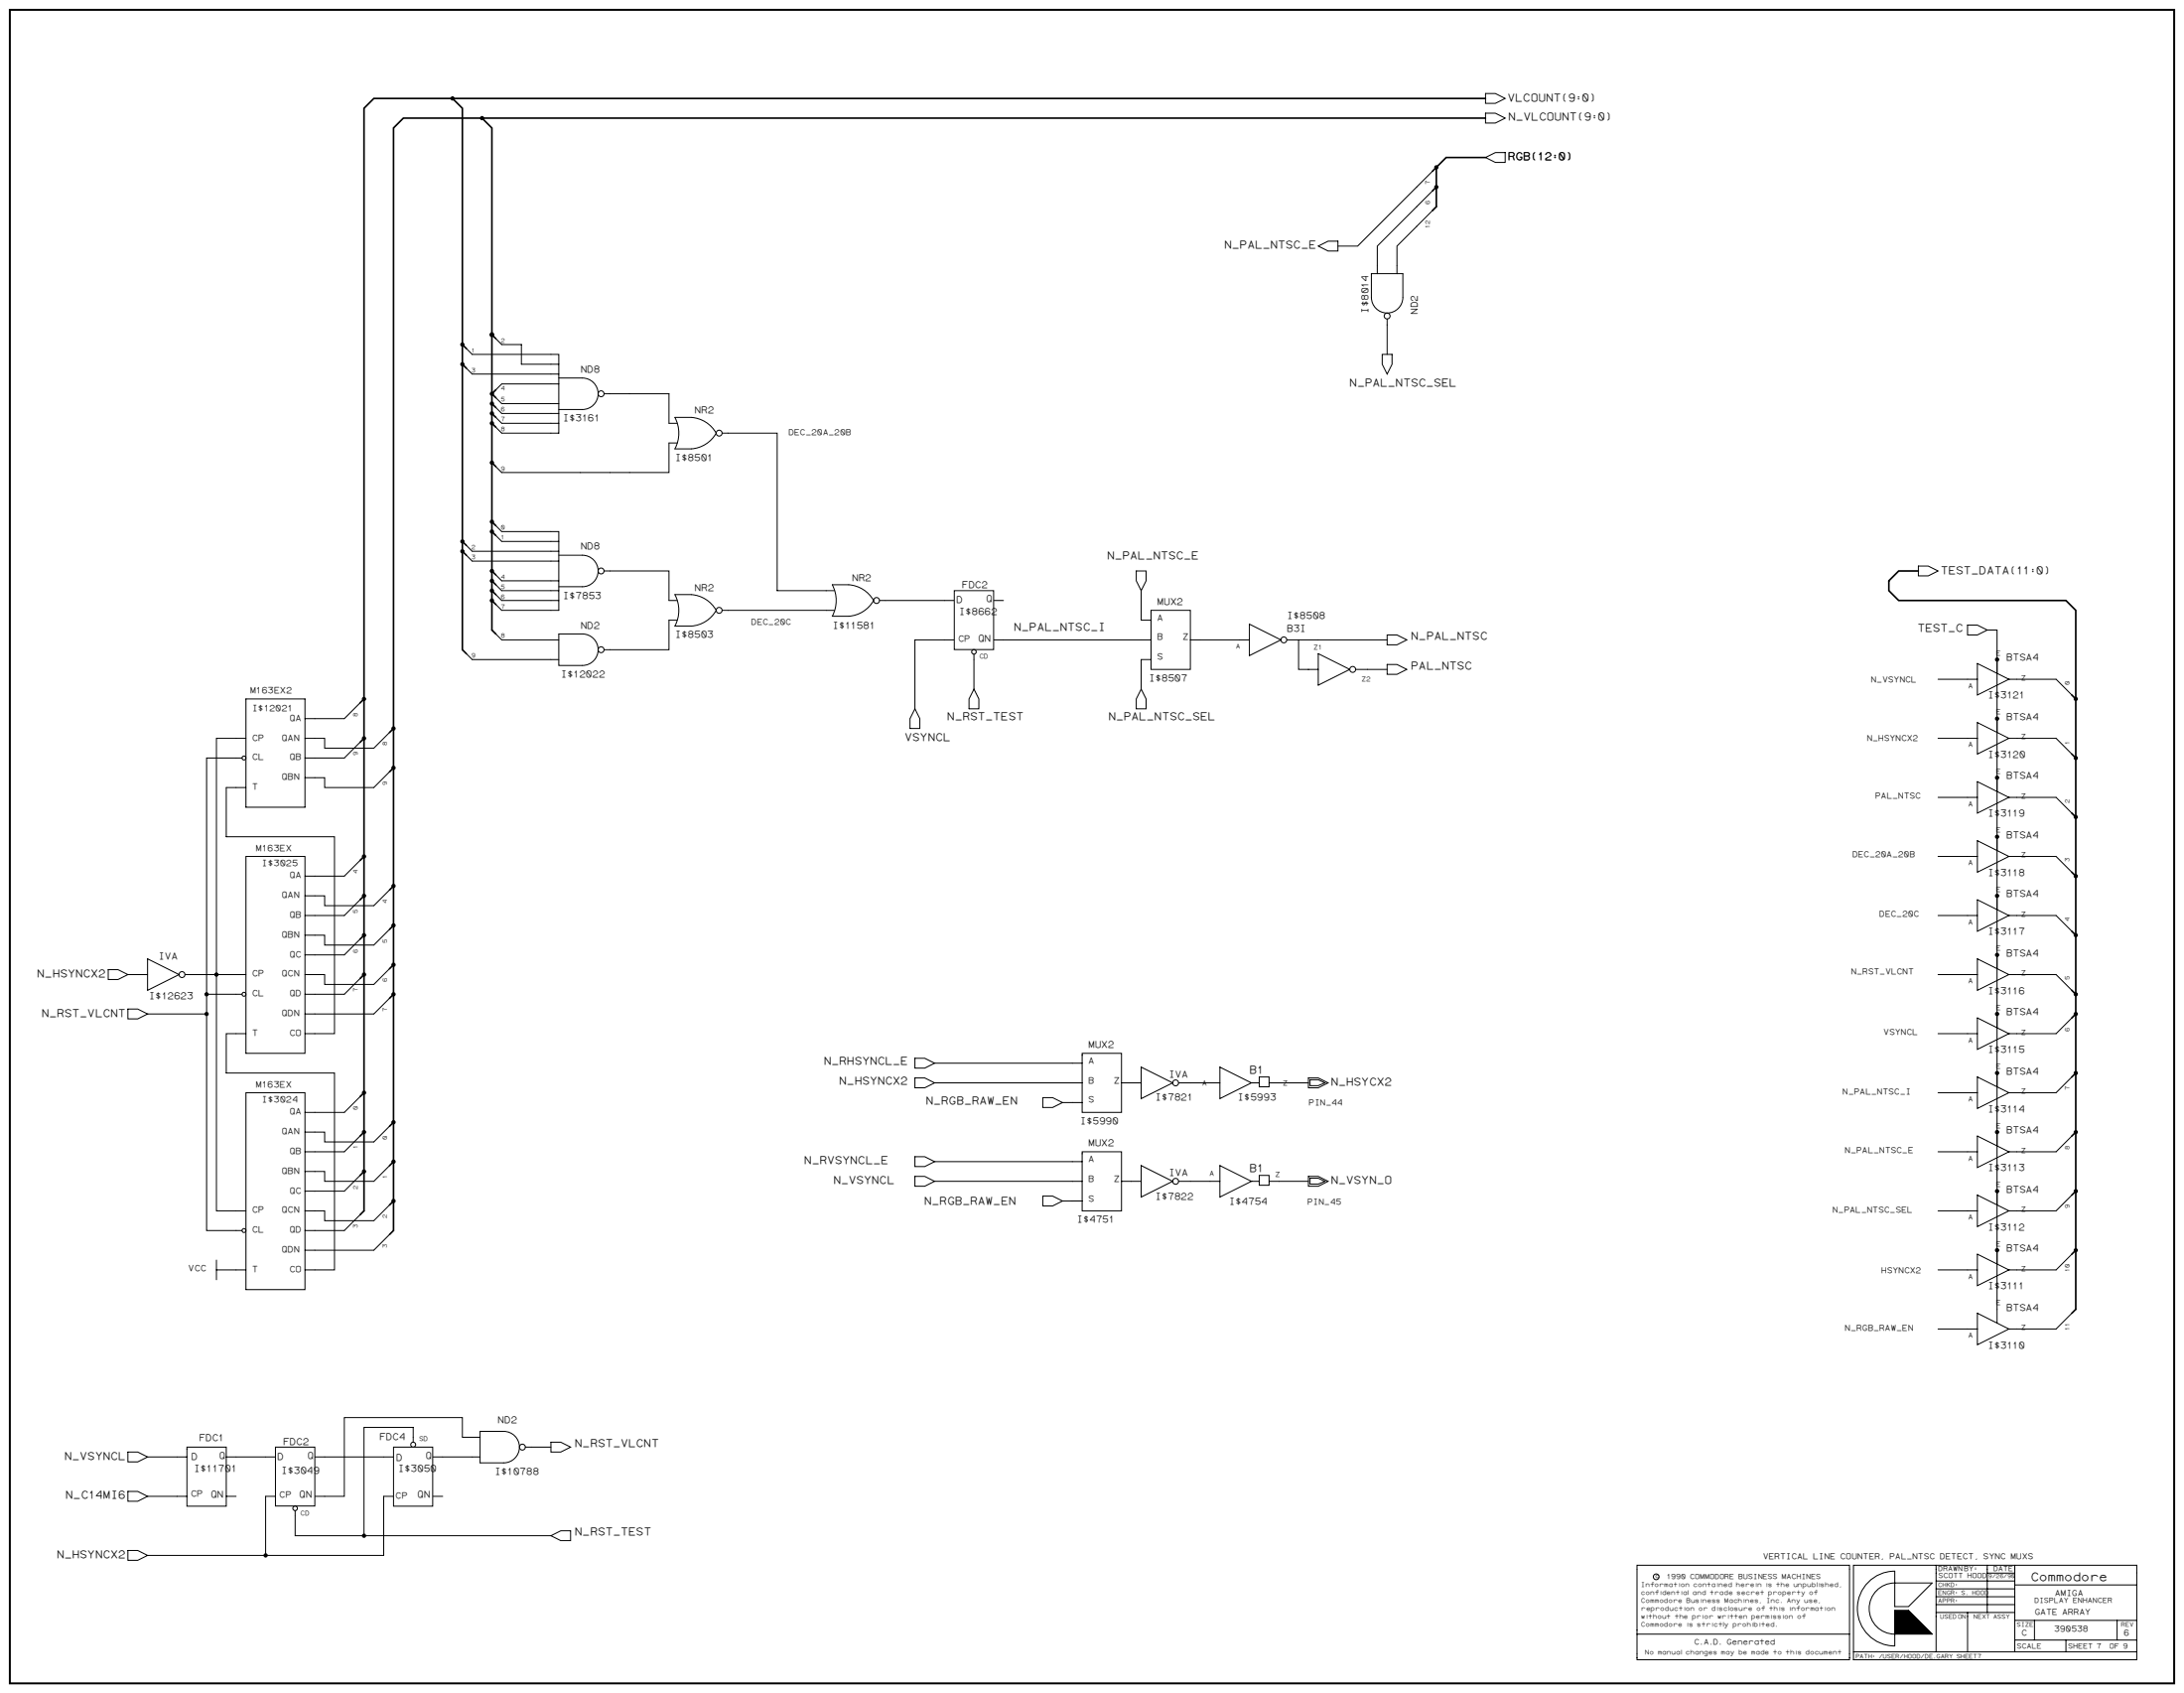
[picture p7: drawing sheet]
<svg xmlns="http://www.w3.org/2000/svg" width="1189mm" height="921mm" viewBox="0 0 1189 921" stroke-linecap="round" stroke-linejoin="round" font-family="sans-serif">
<path d="M5 5h1179v911h-1179z" fill="none" stroke="#fff" stroke-width=".54"/>
<path d="M5 5h1179v911h-1179z" fill="none" stroke="#000" stroke-width="1.1"/>
<g fill="none" stroke="#000" stroke-width=".54">
<path d="M771 112l-21 22v11M771 102l-32 32h-11M771 123l-11 11v11M755 177v16M257 193h43M273 187h11v11h16M257 204h43M273 209h27M273 220h27M332 214h32v16M273 236h27M273 225h27"/>
<path d="M273 230h27M396 236h27v85h31M364 241v16h-91l-3-3M257 300h43M273 289h27M273 295h27M257 305h43M273 316h27M332 311h32v16M453 318h9a17 17 0 0 1 14 9 17 17 0 0 1-14 8h-9a18 18 0 0 0 0-17zM273 327h27M273 321h27"/>
<path d="M273 332h27M364 337v16h-35M396 332h58M479 327h35M621 321v16M257 359h47M273 348h31M304 345h13a9 9 0 0 1 9 8 9 9 0 0 1-9 9h-13zM514 348h-16v38M530 359v16M546 348h75M621 359v16"/>
<path d="M653 348h22M718 348h37M1082 343h5v369M744 364h11M1055 370h16M1098 370h21M134 380h32v59h-32zM196 382l-9 9h-21M132 412h-20v257h20M134 402h-16v257h16M166 402h11v5h27M166 412h21"/>
<path d="M1055 402h16M1098 402h21M134 428h-11v27h59v107h-11M166 423h11v5h27M1055 434h16M1098 434h21M196 468l-9 9h-16M1055 466h16M1098 466h21M196 490l-9 8h-16M212 484l-8 9h-27v-6h-6M1055 498h16"/>
<path d="M1098 498h21M196 511l-9 9h-16M212 506l-8 8h-27v-5h-6M59 528h5l6 2-6 3h-5zM70 530h10M80 522l17 8-17 9zM101 530h28M196 532l-9 9h-16M212 527l-8 9h-27v-6h-6M1055 530h16M1098 530h21M70 549h5l5 3-5 2h-5z"/>
<path d="M80 552h32M112 541h17M212 543l-8 9h-33M129 562h-6v22h59v107h-16M509 578h75M1055 562h16M1098 562h21M134 595h32v107h-32zM196 597l-9 8h-21M509 589h75M578 600h6M648 589h11"/>
<path d="M696 589h16M1055 595h16M1098 595h21M196 618l-9 9h-21M212 613l-8 8h-27v-5h-11M196 640l-9 8h-21M212 634l-8 9h-27v-6h-11M509 632h75M1055 627h16M1098 627h21M212 656l-8 8h-27v-5h-11M509 643h75"/>
<path d="M578 653h6M648 643h11M696 643h16M1055 659h16M1098 659h21M196 661l-9 8h-21M212 672l-8 8h-38M118 691h16M118 686v10M1055 691h16M1098 691h21M1055 723h16"/>
<path d="M1098 723h21M80 793h22M102 787h21v32h-21zM123 793h27M171 793h38M225 782v-5h-27v59h102M241 793h16M257 782h-5v-11h-65v43h-16M289 787h11M80 814h22M123 814h6M150 814h-5v32"/>
<path d="M209 814v32h-129M161 825v11h37M891 889v14h116v-51h-116v37h116"/>
<circle cx="246" cy="54" r=".9"/>
<circle cx="262" cy="64" r=".9"/>
<circle cx="782" cy="91" r=".9"/>
<circle cx="782" cy="102" r=".9"/>
<circle cx="252" cy="198" r=".9"/>
<circle cx="252" cy="187" r=".9"/>
<circle cx="268" cy="220" r=".9"/>
<circle cx="268" cy="214" r=".9"/>
<circle cx="268" cy="225" r=".9"/>
<circle cx="268" cy="230" r=".9"/>
<circle cx="268" cy="252" r=".9"/>
<circle cx="252" cy="300" r=".9"/>
<circle cx="252" cy="295" r=".9"/>
<circle cx="268" cy="289" r=".9"/>
<circle cx="268" cy="284" r=".9"/>
<circle cx="268" cy="316" r=".9"/>
<circle cx="268" cy="311" r=".9"/>
<circle cx="268" cy="327" r=".9"/>
<circle cx="268" cy="321" r=".9"/>
<circle cx="477" cy="327" r="1.6"/>
<circle cx="327" cy="353" r="1.6"/>
<circle cx="1087" cy="359" r=".9"/>
<circle cx="198" cy="380" r=".9"/>
<circle cx="214" cy="396" r=".9"/>
<circle cx="1087" cy="391" r=".9"/>
<circle cx="1130" cy="380" r=".9"/>
<circle cx="133" cy="412" r="1.1"/>
<circle cx="198" cy="402" r=".9"/>
<circle cx="214" cy="418" r=".9"/>
<circle cx="1130" cy="412" r=".9"/>
<circle cx="1087" cy="423" r=".9"/>
<circle cx="1087" cy="455" r=".9"/>
<circle cx="1130" cy="445" r=".9"/>
<circle cx="198" cy="466" r=".9"/>
<circle cx="1130" cy="477" r=".9"/>
<circle cx="198" cy="487" r=".9"/>
<circle cx="214" cy="482" r=".9"/>
<circle cx="1087" cy="487" r=".9"/>
<circle cx="198" cy="509" r=".9"/>
<circle cx="214" cy="503" r=".9"/>
<circle cx="1087" cy="520" r=".9"/>
<circle cx="1130" cy="509" r=".9"/>
<circle cx="99" cy="530" r="1.6"/>
<circle cx="118" cy="530" r=".9"/>
<circle cx="198" cy="530" r=".9"/>
<circle cx="214" cy="525" r=".9"/>
<circle cx="112" cy="552" r=".9"/>
<circle cx="112" cy="541" r=".9"/>
<circle cx="214" cy="541" r=".9"/>
<circle cx="1087" cy="552" r=".9"/>
<circle cx="1130" cy="552" r=".9"/>
<circle cx="1130" cy="541" r=".9"/>
<circle cx="198" cy="595" r=".9"/>
<circle cx="1087" cy="584" r=".9"/>
<circle cx="1130" cy="584" r=".9"/>
<circle cx="198" cy="616" r=".9"/>
<circle cx="214" cy="611" r=".9"/>
<circle cx="1087" cy="616" r=".9"/>
<circle cx="1130" cy="616" r=".9"/>
<circle cx="198" cy="637" r=".9"/>
<circle cx="214" cy="632" r=".9"/>
<circle cx="214" cy="653" r=".9"/>
<circle cx="1087" cy="648" r=".9"/>
<circle cx="1130" cy="648" r=".9"/>
<circle cx="133" cy="669" r="1.1"/>
<circle cx="1087" cy="680" r=".9"/>
<circle cx="1130" cy="680" r=".9"/>
<circle cx="198" cy="836" r=".9"/>
<circle cx="145" cy="846" r=".9"/>
<circle cx="902" cy="858" r="1.6"/>
</g>
<g fill="#000">
<circle cx="246" cy="54" r=".9"/>
<circle cx="262" cy="64" r=".9"/>
<circle cx="782" cy="91" r=".9"/>
<circle cx="782" cy="102" r=".9"/>
<circle cx="252" cy="198" r=".9"/>
<circle cx="252" cy="187" r=".9"/>
<circle cx="268" cy="182" r=".9"/>
<circle cx="268" cy="214" r=".9"/>
<circle cx="268" cy="220" r=".9"/>
<circle cx="268" cy="225" r=".9"/>
<circle cx="268" cy="230" r=".9"/>
<circle cx="268" cy="252" r=".9"/>
<circle cx="252" cy="300" r=".9"/>
<circle cx="252" cy="295" r=".9"/>
<circle cx="268" cy="289" r=".9"/>
<circle cx="268" cy="284" r=".9"/>
<circle cx="268" cy="316" r=".9"/>
<circle cx="268" cy="311" r=".9"/>
<circle cx="268" cy="327" r=".9"/>
<circle cx="268" cy="321" r=".9"/>
<circle cx="1087" cy="359" r=".9"/>
<circle cx="198" cy="380" r=".9"/>
<circle cx="214" cy="396" r=".9"/>
<circle cx="1087" cy="391" r=".9"/>
<circle cx="1130" cy="380" r=".9"/>
<circle cx="198" cy="402" r=".9"/>
<circle cx="214" cy="418" r=".9"/>
<circle cx="1130" cy="412" r=".9"/>
<circle cx="1087" cy="423" r=".9"/>
<circle cx="1087" cy="455" r=".9"/>
<circle cx="1130" cy="445" r=".9"/>
<circle cx="198" cy="466" r=".9"/>
<circle cx="1130" cy="477" r=".9"/>
<circle cx="198" cy="487" r=".9"/>
<circle cx="214" cy="482" r=".9"/>
<circle cx="1087" cy="487" r=".9"/>
<circle cx="198" cy="509" r=".9"/>
<circle cx="214" cy="503" r=".9"/>
<circle cx="1087" cy="520" r=".9"/>
<circle cx="1130" cy="509" r=".9"/>
<circle cx="118" cy="530" r=".9"/>
<circle cx="198" cy="530" r=".9"/>
<circle cx="214" cy="525" r=".9"/>
<circle cx="112" cy="552" r=".9"/>
<circle cx="112" cy="541" r=".9"/>
<circle cx="214" cy="541" r=".9"/>
<circle cx="1087" cy="552" r=".9"/>
<circle cx="1130" cy="552" r=".9"/>
<circle cx="1130" cy="541" r=".9"/>
<circle cx="198" cy="595" r=".9"/>
<circle cx="1087" cy="584" r=".9"/>
<circle cx="1130" cy="584" r=".9"/>
<circle cx="198" cy="616" r=".9"/>
<circle cx="214" cy="611" r=".9"/>
<circle cx="1087" cy="616" r=".9"/>
<circle cx="1130" cy="616" r=".9"/>
<circle cx="198" cy="637" r=".9"/>
<circle cx="214" cy="632" r=".9"/>
<circle cx="214" cy="653" r=".9"/>
<circle cx="1087" cy="648" r=".9"/>
<circle cx="1130" cy="648" r=".9"/>
<circle cx="1087" cy="680" r=".9"/>
<circle cx="1130" cy="680" r=".9"/>
<circle cx="198" cy="836" r=".9"/>
<circle cx="145" cy="846" r=".9"/>
</g>
<g fill="none" stroke="#000" stroke-width=".89">
<path d="M246 54l6 5v294M809 54h-605l-6 5v600l-2 2M262 64h547M809 86h-22l-5 5v21M268 252l2 2M268 252v-182l-6-6h-42l-6 6v599l-2 3M268 252v91M1044 311h-10l-6 5v5l6 6h91l5 5v380M198 380l-2 2M198 466l-2 2M198 487l-2 3M214 482l-2 2"/>
<path d="M198 509l-2 2M214 503l-2 3M198 530l-2 2M214 525l-2 2M214 541l-2 2M198 595l-2 2M198 616l-2 2M214 611l-2 2M198 637l-2 3M214 632l-2 2M214 653l-2 3"/>
<circle cx="268" cy="182" r=".9"/>
</g>
<path d="M150 787h21v32h-21z" fill="#fff"/>
<g fill="none" stroke="#000" stroke-width=".54">
<path d="M150 787h21v32h-21zM209 793h5M225 782v3M236 793h5M209 814h5M236 814h5M161 822v3"/>
<circle cx="225" cy="786" r="1.3"/>
<circle cx="161" cy="821" r="1.2"/>
</g>
<path d="M214 787h22v32h-22z" fill="#fff"/>
<g fill="none" stroke="#000" stroke-width=".54">
<path d="M514 327h5M541 327h5M514 348h5M541 348h5M134 466h32v107h-32zM166 477h5M166 498h5M166 487h5M166 520h5M166 509h5M129 530h5M166 530h5"/>
<path d="M129 541h3M166 541h5M166 552h5M129 562h5M166 562h5M498 629h5l6 3-6 3h-5zM584 632h5M589 627h21v32h-21zM664 634l17 9-17 8zM498 640h5l6 3-6 2h-5zM568 651h5l5 2-5 3h-5zM584 643h5"/>
<path d="M584 653h5M610 643h6M659 643h5M681 643h4v-3h6v5h-6v-2M691 643h5M712 640h6l5 3-5 2h-6zM713 641h5l3 2-3 1h-5zM261 779h13a9 9 0 0 1 9 8 9 9 0 0 1-9 9h-13zM70 790h5l5 3-5 2h-5zM214 787h22v32h-22zM257 793h4M257 782h4"/>
<path d="M286 787h3M300 785h5l6 2-6 3h-5zM300 836l5-3h6v5h-6zM1054 852v47M1082 852v25M1082 856h15M1097 852v47M1017 861a20 20 0 0 0-4 22 20 20 0 0 0 18 13v-20h8l13 13h-21a14 14 0 0 1-14-14 14 14 0 0 1 14-14h21l-13 13h-8v-19a20 20 0 0 0-14 6zM1031 877h9M1031 878h10M1031 879h11M1031 877h8"/>
<path d="M1031 880h12M1031 876h8M1031 878h9M1031 879h10M1031 880h11M1054 877h43M1054 873h43M1054 869h43M1054 864h43M1054 860h43M1071 877v22M1097 862h66"/>
<path d="M1009 899v4h154v-51h-154v47h154M1031 882h13M1031 881h12M1031 883h14M1031 884h15M1031 885h16M1031 886h18M1031 887h19M1031 888h20M1031 881h13M1031 882h14M1031 883h15"/>
<path d="M1031 884h16M1031 885h17M1031 889h20M1031 886h17M1031 887h18M1031 888h19M1097 892h66M1097 882h66M1107 882v10M1125 892v7M1152 882v10"/>
<circle cx="133" cy="541" r="1.1"/>
<circle cx="284" cy="787" r="1.6"/>
</g>
<path d="M519 321h22v32h-22z" fill="#fff"/>
<g fill="none" stroke="#000" stroke-width=".54">
<path d="M809 51h5l5 3-5 2h-5zM809 62h5l5 2-5 3h-5zM780 93l-9 9M809 86l5-3h5v5h-5zM780 104l-9 8M780 115l-9 8M718 134l5-3h5v6h-5zM747 149h17v13a9 9 0 0 1-9 8 9 9 0 0 1-8-8zM750 145v4M760 145v4M755 174v3M254 190l3 3"/>
<path d="M270 184l3 3M300 193h4v43h-4M300 198h4M752 193h6v5l-3 6-3-6zM254 200l3 4M270 216l3 4M273 209l-3 3M300 220h4M300 209h4M300 204h4M304 206h13a9 9 0 0 1 9 8 9 9 0 0 1-9 9h-13M329 214h3"/>
<path d="M270 232l3 4M270 222l3 3M270 227l3 3M300 230h4M300 225h4M364 230h4M367 227h9a17 17 0 0 1 14 9 17 17 0 0 1-14 8h-9a18 18 0 0 0 0-17zM393 236h3M364 241h4M254 297l3 3M270 291l3 4M270 286l3 3"/>
<path d="M300 289h4v43h-4M300 300h4M300 295h4M254 302l3 3M270 318l3 3M270 313l3 3M300 316h4M300 305h4M304 302h13a9 9 0 0 1 9 9 9 9 0 0 1-9 8h-13M329 311h3M619 311h5v5l-3 5-2-5zM1044 308h6l5 3-5 2h-6z"/>
<path d="M270 329l3 3M270 323l3 4M300 327h4M300 321h4M364 327h4M364 337h4M367 323h9a17 17 0 0 1 14 9 17 17 0 0 1-14 9h-9a18 18 0 0 0 0-18zM393 332h3M519 321h22v32h-22zM621 337h6M627 332h21v32h-21zM680 340l17 8-17 9z"/>
<path d="M254 356l3 3M270 345l3 3M530 356v3M621 348h6M621 359h6M648 348h5M675 348h5M700 348h18M707 348v16h11M718 356l17 8-17 9zM755 345h5l6 3-6 3h-5zM1071 340h5l6 3-6 2h-5z"/>
<path d="M1087 359v7M530 375l3 5v6h-6v-6zM621 375l3 5v6h-5v-6zM738 364h6M755 362h5l6 2-6 3h-5zM1071 370h5M1076 361l18 9-18 8zM1094 370h4M1119 370l9 8M212 398l-8 9M498 386l3 5v5h-6v-5zM1076 393l18 9-18 8z"/>
<path d="M1087 391v7M196 404l-9 8M212 420l-8 8M1071 402h5M1094 402h4M1119 402l9 8M1071 434h5M1076 425l18 9-18 8zM1087 423v8M1094 434h4M1119 434l9 8M1076 457l18 9-18 9z"/>
<path d="M1087 455v8M1071 466h5M1094 466h4M1119 466l9 9M1071 498h5M1076 490l18 8-18 9zM1087 487v8M1094 498h4M1119 498l9 9M1087 520v7M1071 530h5M1076 522l18 8-18 9z"/>
<path d="M1094 530h4M1119 530l9 9M1076 554l18 8-18 9zM1087 552v7M1128 554l-9 8M498 576h5l6 2-6 3h-5zM584 578h5M589 573h21v32h-21zM1071 562h5M1094 562h4M498 586h5l6 3-6 3h-5zM568 597h5l5 3-5 3h-5z"/>
<path d="M584 589h5M584 600h5M610 589h11M621 581l17 8-17 9zM642 589h6M659 589h5M664 581l17 8-17 9zM681 589h4v-3h6v5h-6v-2M691 589h5M712 586h6l5 3-5 3h-6zM713 587h5l3 2-3 2h-5zM1071 595h5"/>
<path d="M1076 586l18 9-18 8zM1087 584v7M1094 595h4M1128 586l-9 9M1076 618l18 9-18 8zM1087 616v7M1128 618l-9 9M621 634l17 9-17 8zM1071 627h5M1094 627h4M616 643h5M642 643h6"/>
<path d="M1071 659h5M1076 650l18 9-18 8zM1087 648v8M1094 659h4M1128 650l-9 9M1071 691h5M1076 682l18 9-18 8zM1087 680v8M1094 691h4M1128 682l-9 9M1076 714l18 9-18 9zM1087 712v8"/>
<path d="M1128 714l-9 9M1071 723h5M1094 723h4M70 811h5l5 3-5 3h-5zM70 844h5l5 2-5 3h-5z"/>
<circle cx="755" cy="172" r="1.6"/>
<circle cx="327" cy="214" r="1.6"/>
<circle cx="391" cy="236" r="1.6"/>
<circle cx="327" cy="311" r="1.6"/>
<circle cx="391" cy="332" r="1.6"/>
<circle cx="530" cy="355" r="1.2"/>
<circle cx="699" cy="348" r="1.6"/>
<circle cx="736" cy="364" r="1.6"/>
<circle cx="640" cy="589" r="1.6"/>
<circle cx="640" cy="643" r="1.6"/>
</g>
<g fill="none" stroke="#000" stroke-width=".89">
<path d="M782 91l-2 2M782 112l-2 3M782 102l-2 2M252 198l2 2M252 187l2 3M268 182l2 2M268 220l2 2M270 212l-2 2 2 2M268 225l2 2M268 230l2 2M252 300l2 2M252 295l2 2"/>
<path d="M268 284l2 2M268 289l2 2M268 311l2 2M268 316l2 2M268 327l2 2M268 321l2 3M252 353l2 3M268 343l2 2M1128 378l2 2M214 396l-2 2M198 402l-2 2M214 418l-2 2"/>
<path d="M1128 410l2 2M1128 442l2 3M1128 475l2 2M1128 507l2 2M1128 539l2 2M1130 552l-2 2M1130 584l-2 2M1130 616l-2 2M1130 648l-2 2M1130 680l-2 2M1130 712l-2 2"/>
</g>
<text font-size="6.5" x="1105" y="860">Commodore</text>
<g font-size="6">
<text x="821" y="55">VLCOUNT(9:0)</text>
<text x="821" y="65">N_VLCOUNT(9:0)</text>
<text x="821" y="87">RGB(12:0)</text>
<text x="666" y="135">N_PAL_NTSC_E</text>
<text x="735" y="210">N_PAL_NTSC_SEL</text>
<text x="603" y="304">N_PAL_NTSC_E</text>
<text x="1056" y="312">TEST_DATA(11:0)</text>
<text x="552" y="343">N_PAL_NTSC_I</text>
<text x="1044" y="344">TEST_C</text>
<text x="768" y="348">N_PAL_NTSC</text>
<text x="768" y="364">PAL_NTSC</text>
<text x="516" y="392">N_RST_TEST</text>
<text x="603" y="392">N_PAL_NTSC_SEL</text>
<text x="492" y="403">VSYNCL</text>
<text x="20" y="532">N_HSYNCX2</text>
<text x="23" y="553">N_RST_VLCNT</text>
<text x="448" y="579">N_RHSYNCL_E</text>
<text x="680" y="584">B1</text>
<text x="457" y="590">N_HSYNCX2</text>
<text x="724" y="590">N_HSYCX2</text>
<text x="504" y="601">N_RGB_RAW_EN</text>
<text x="438" y="633">N_RVSYNCL_E</text>
<text x="680" y="637">B1</text>
<text x="454" y="644">N_VSYNCL</text>
<text x="724" y="644">N_VSYN_O</text>
<text x="503" y="655">N_RGB_RAW_EN</text>
<text x="313" y="787">N_RST_VLCNT</text>
<text x="35" y="794">N_VSYNCL</text>
<text x="36" y="815">N_C14MI6</text>
<text x="313" y="835">N_RST_TEST</text>
<text x="31" y="848">N_HSYNCX2</text>
</g>
<g font-size="5.2">
<text x="745" y="170" transform="rotate(-90 745 170)">I$8014</text>
<text x="772" y="171" transform="rotate(-90 772 171)">ND2</text>
<text x="316" y="202">ND8</text>
<text x="378" y="225">NR2</text>
<text x="306" y="229">I$3161</text>
<text x="367" y="251">I$8501</text>
<text x="316" y="299">ND8</text>
<text x="464" y="316">NR2</text>
<text x="378" y="321">NR2</text>
<text x="524" y="320">FDC2</text>
<text x="306" y="326">I$7853</text>
<text x="520" y="328">D</text>
<text x="537" y="328">Q</text>
<text x="630" y="329">MUX2</text>
<text x="522" y="334">I$8662</text>
<text x="316" y="342">ND2</text>
<text x="453" y="342">I$11581</text>
<text x="700" y="336">I$8508</text>
<text x="367" y="347">I$8503</text>
<text x="700" y="344">B3I</text>
<text x="532" y="349">QN</text>
<text x="1092" y="359">BTSA4</text>
<text x="305" y="368">I$12022</text>
<text x="625" y="371">I$8507</text>
<text x="1082" y="380">I$3121</text>
<text x="1092" y="392">BTSA4</text>
<text x="1082" y="412">I$3120</text>
<text x="1092" y="424">BTSA4</text>
<text x="1082" y="444">I$3119</text>
<text x="1092" y="456">BTSA4</text>
<text x="1082" y="476">I$3118</text>
<text x="1092" y="488">BTSA4</text>
<text x="1082" y="509">I$3117</text>
<text x="1092" y="520">BTSA4</text>
<text x="86" y="522">IVA</text>
<text x="81" y="544">I$12623</text>
<text x="1082" y="541">I$3116</text>
<text x="1092" y="552">BTSA4</text>
<text x="592" y="570">MUX2</text>
<text x="1082" y="573">I$3115</text>
<text x="636" y="586">IVA</text>
<text x="1092" y="584">BTSA4</text>
<text x="629" y="599">I$7821</text>
<text x="674" y="599">I$5993</text>
<text x="1082" y="605">I$3114</text>
<text x="588" y="612">I$5990</text>
<text x="1092" y="617">BTSA4</text>
<text x="592" y="623">MUX2</text>
<text x="636" y="640">IVA</text>
<text x="1082" y="637">I$3113</text>
<text x="629" y="652">I$7822</text>
<text x="1092" y="649">BTSA4</text>
<text x="669" y="656">I$4754</text>
<text x="586" y="665">I$4751</text>
<text x="1082" y="669">I$3112</text>
<text x="1092" y="681">BTSA4</text>
<text x="1082" y="701">I$3111</text>
<text x="1092" y="713">BTSA4</text>
<text x="1082" y="733">I$3110</text>
<text x="271" y="774">ND2</text>
<text x="108" y="784">FDC1</text>
<text x="154" y="786">FDC2</text>
<text x="206" y="783">FDC4</text>
<text x="104" y="794">D</text>
<text x="119" y="794">Q</text>
<text x="151" y="794">D</text>
<text x="167" y="794">Q</text>
<text x="215" y="794">D</text>
<text x="232" y="794">Q</text>
<text x="106" y="801">I$11701</text>
<text x="153" y="802">I$3049</text>
<text x="217" y="800">I$3050</text>
<text x="269" y="802">I$10788</text>
<text x="115" y="815">QN</text>
<text x="163" y="815">QN</text>
<text x="227" y="815">QN</text>
</g>
<g font-size="4.8">
<text x="630" y="337">A</text>
<text x="522" y="349">CP</text>
<text x="630" y="348">B</text>
<text x="644" y="348">Z</text>
<text x="630" y="359">S</text>
<text x="136" y="377">M163EX2</text>
<text x="137" y="387">I$12021</text>
<text x="157" y="392">QA</text>
<text x="137" y="403">CP</text>
<text x="153" y="403">QAN</text>
<text x="137" y="413">CL</text>
<text x="157" y="413">QB</text>
<text x="153" y="424">QBN</text>
<text x="137" y="430">T</text>
<text x="139" y="463">M163EX</text>
<text x="142" y="471">I$3025</text>
<text x="157" y="478">QA</text>
<text x="153" y="488">QAN</text>
<text x="157" y="499">QB</text>
<text x="153" y="510">QBN</text>
<text x="157" y="521">QC</text>
<text x="137" y="531">CP</text>
<text x="153" y="531">QCN</text>
<text x="137" y="542">CL</text>
<text x="157" y="542">QD</text>
<text x="153" y="553">QDN</text>
<text x="137" y="563">T</text>
<text x="157" y="563">CO</text>
<text x="592" y="578">A</text>
<text x="139" y="591">M163EX</text>
<text x="592" y="589">B</text>
<text x="606" y="589">Z</text>
<text x="142" y="600">I$3024</text>
<text x="592" y="600">S</text>
<text x="157" y="606">QA</text>
<text x="153" y="617">QAN</text>
<text x="157" y="628">QB</text>
<text x="592" y="632">A</text>
<text x="153" y="638">QBN</text>
<text x="592" y="643">B</text>
<text x="606" y="643">Z</text>
<text x="157" y="649">QC</text>
<text x="592" y="653">S</text>
<text x="137" y="660">CP</text>
<text x="153" y="660">QCN</text>
<text x="137" y="671">CL</text>
<text x="157" y="671">QD</text>
<text x="153" y="681">QDN</text>
<text x="102" y="691">VCC</text>
<text x="137" y="692">T</text>
<text x="157" y="692">CO</text>
<text x="104" y="814">CP</text>
<text x="152" y="815">CP</text>
<text x="215" y="815">CP</text>
</g>
<g font-size="4.5">
<text x="429" y="236">DEC_20A_20B</text>
<text x="409" y="340">DEC_20C</text>
<text x="1018" y="371">N_VSYNCL</text>
<text x="1016" y="403">N_HSYNCX2</text>
<text x="1021" y="434">PAL_NTSC</text>
<text x="1008" y="466">DEC_20A_20B</text>
<text x="1023" y="498">DEC_20C</text>
<text x="1007" y="530">N_RST_VLCNT</text>
<text x="1025" y="563">VSYNCL</text>
<text x="1003" y="595">N_PAL_NTSC_I</text>
<text x="712" y="601">PIN_44</text>
<text x="1004" y="627">N_PAL_NTSC_E</text>
<text x="712" y="655">PIN_45</text>
<text x="998" y="660">N_PAL_NTSC_SEL</text>
<text x="1024" y="693">HSYNCX2</text>
<text x="1004" y="724">N_RGB_RAW_EN</text>
<text x="960" y="848">VERTICAL LINE COUNTER, PAL_NTSC DETECT, SYNC MUXS</text>
<text x="1119" y="868">AMIGA</text>
<text x="1108" y="879">GATE ARRAY</text>
<text x="1118" y="888">390538</text>
<text x="1100" y="890">C</text>
<text x="1156" y="890">6</text>
</g>
<text font-size="4.2" x="922" y="894">C.A.D. Generated</text>
<g font-size="3.9">
<text x="1086" y="357">E</text>
<text x="1100" y="370">Z</text>
<text x="1071" y="374">A</text>
<text x="1086" y="389">E</text>
<text x="1071" y="406">A</text>
<text x="1100" y="402">Z</text>
<text x="1086" y="421">E</text>
<text x="1100" y="434">Z</text>
<text x="1071" y="439">A</text>
<text x="1086" y="453">E</text>
<text x="1100" y="466">Z</text>
<text x="1071" y="471">A</text>
<text x="1086" y="485">E</text>
<text x="1071" y="503">A</text>
<text x="1100" y="498">Z</text>
<text x="1086" y="517">E</text>
<text x="1100" y="531">Z</text>
<text x="1071" y="535">A</text>
<text x="1086" y="549">E</text>
<text x="1100" y="563">Z</text>
<text x="1071" y="567">A</text>
<text x="1086" y="581">E</text>
<text x="654" y="590">A</text>
<text x="698" y="590">Z</text>
<text x="1071" y="599">A</text>
<text x="1100" y="595">Z</text>
<text x="1086" y="614">E</text>
<text x="1100" y="627">Z</text>
<text x="1071" y="631">A</text>
<text x="658" y="640">A</text>
<text x="694" y="640">Z</text>
<text x="1086" y="646">E</text>
<text x="1100" y="659">Z</text>
<text x="1071" y="664">A</text>
<text x="1086" y="678">E</text>
<text x="1071" y="696">A</text>
<text x="1100" y="691">Z</text>
<text x="1086" y="710">E</text>
<text x="1100" y="723">Z</text>
<text x="1071" y="728">A</text>
<text x="1055" y="855">DRAWNBY:</text>
<text x="1085" y="855">DATE</text>
<text x="907" y="859">1990 COMMODORE BUSINESS MACHINES</text>
<text x="1055" y="858">SCOTT HOOD</text>
<text x="1107" y="872">DISPLAY ENHANCER</text>
<text x="1098" y="897">SCALE</text>
<text x="1126" y="897">SHEET 7</text>
<text x="1148" y="897">OF 9</text>
</g>
<g font-size="3.6">
<text x="673" y="353">A</text>
<text x="715" y="353">Z1</text>
<text x="533" y="358">CD</text>
<text x="741" y="370">Z2</text>
<text x="228" y="784">SD</text>
<text x="164" y="824">CD</text>
</g>
<g font-size="3.5">
<text x="893" y="863">Information contained herein is the unpublished,</text>
<text x="901" y="859">c</text>
<text x="893" y="868">confidential and trade secret property of</text>
<text x="893" y="872">Commodore Business Machines, Inc. Any use,</text>
<text x="893" y="876">reproduction or disclosure of this information</text>
<text x="893" y="881">without the prior written permission of</text>
<text x="893" y="885">Commodore is strictly prohibited.</text>
<text x="895" y="900">No manual changes may be made to this document</text>
</g>
<g font-size="3.3">
<text x="778" y="101" transform="rotate(-90 778 101)">7</text>
<text x="778" y="111" transform="rotate(-90 778 111)">6</text>
<text x="778" y="124" transform="rotate(-90 778 124)">12</text>
<text x="257" y="192">1</text>
<text x="273" y="186">2</text>
<text x="257" y="202">3</text>
<text x="273" y="212">4</text>
<text x="273" y="219">5</text>
<text x="273" y="224">6</text>
<text x="273" y="229">7</text>
<text x="273" y="235">8</text>
<text x="273" y="256">9</text>
<text x="273" y="288">0</text>
<text x="273" y="294">1</text>
<text x="257" y="299">2</text>
<text x="257" y="304">3</text>
<text x="273" y="315">4</text>
<text x="273" y="320">5</text>
<text x="273" y="326">6</text>
<text x="273" y="331">7</text>
<text x="273" y="347">8</text>
<text x="257" y="358">9</text>
<text x="1126" y="373" transform="rotate(-90 1126 373)">0</text>
<text x="195" y="390" transform="rotate(-90 195 390)">8</text>
<text x="211" y="406" transform="rotate(-90 211 406)">8</text>
<text x="1126" y="405" transform="rotate(-90 1126 405)">1</text>
<text x="195" y="411" transform="rotate(-90 195 411)">9</text>
<text x="211" y="427" transform="rotate(-90 211 427)">9</text>
<text x="1126" y="437" transform="rotate(-90 1126 437)">2</text>
<text x="1126" y="469" transform="rotate(-90 1126 469)">3</text>
<text x="195" y="476" transform="rotate(-90 195 476)">4</text>
<text x="211" y="492" transform="rotate(-90 211 492)">4</text>
<text x="195" y="497" transform="rotate(-90 195 497)">5</text>
<text x="1126" y="501" transform="rotate(-90 1126 501)">4</text>
<text x="211" y="513" transform="rotate(-90 211 513)">5</text>
<text x="195" y="518" transform="rotate(-90 195 518)">6</text>
<text x="1126" y="533" transform="rotate(-90 1126 533)">5</text>
<text x="195" y="540" transform="rotate(-90 195 540)">7</text>
<text x="211" y="534" transform="rotate(-90 211 534)">6</text>
<text x="211" y="551" transform="rotate(-90 211 551)">7</text>
<text x="1126" y="561" transform="rotate(-90 1126 561)">6</text>
<text x="1126" y="593" transform="rotate(-90 1126 593)">7</text>
<text x="195" y="604" transform="rotate(-90 195 604)">0</text>
<text x="211" y="620" transform="rotate(-90 211 620)">0</text>
<text x="195" y="625" transform="rotate(-90 195 625)">1</text>
<text x="1126" y="626" transform="rotate(-90 1126 626)">8</text>
<text x="211" y="641" transform="rotate(-90 211 641)">1</text>
<text x="195" y="647" transform="rotate(-90 195 647)">2</text>
<text x="1126" y="658" transform="rotate(-90 1126 658)">9</text>
<text x="211" y="663" transform="rotate(-90 211 663)">2</text>
<text x="195" y="668" transform="rotate(-90 195 668)">3</text>
<text x="211" y="679" transform="rotate(-90 211 679)">3</text>
<text x="1126" y="692" transform="rotate(-90 1126 692)">10</text>
<text x="1126" y="724" transform="rotate(-90 1126 724)">11</text>
<text x="1055" y="863">CHKD:</text>
<text x="1055" y="868">ENGR: S. HOOD</text>
<text x="1055" y="872">APPR:</text>
<text x="1056" y="881">USED ON</text>
<text x="1074" y="881">NEXT ASSY</text>
<text x="1098" y="885">SIZE</text>
<text x="1155" y="885">REV</text>
<text x="1010" y="902">PATH: /USER/HOOD/DE.GARY SHEET7</text>
</g>
<text font-size="3" x="1082" y="859">9/26/90</text>
</svg>
